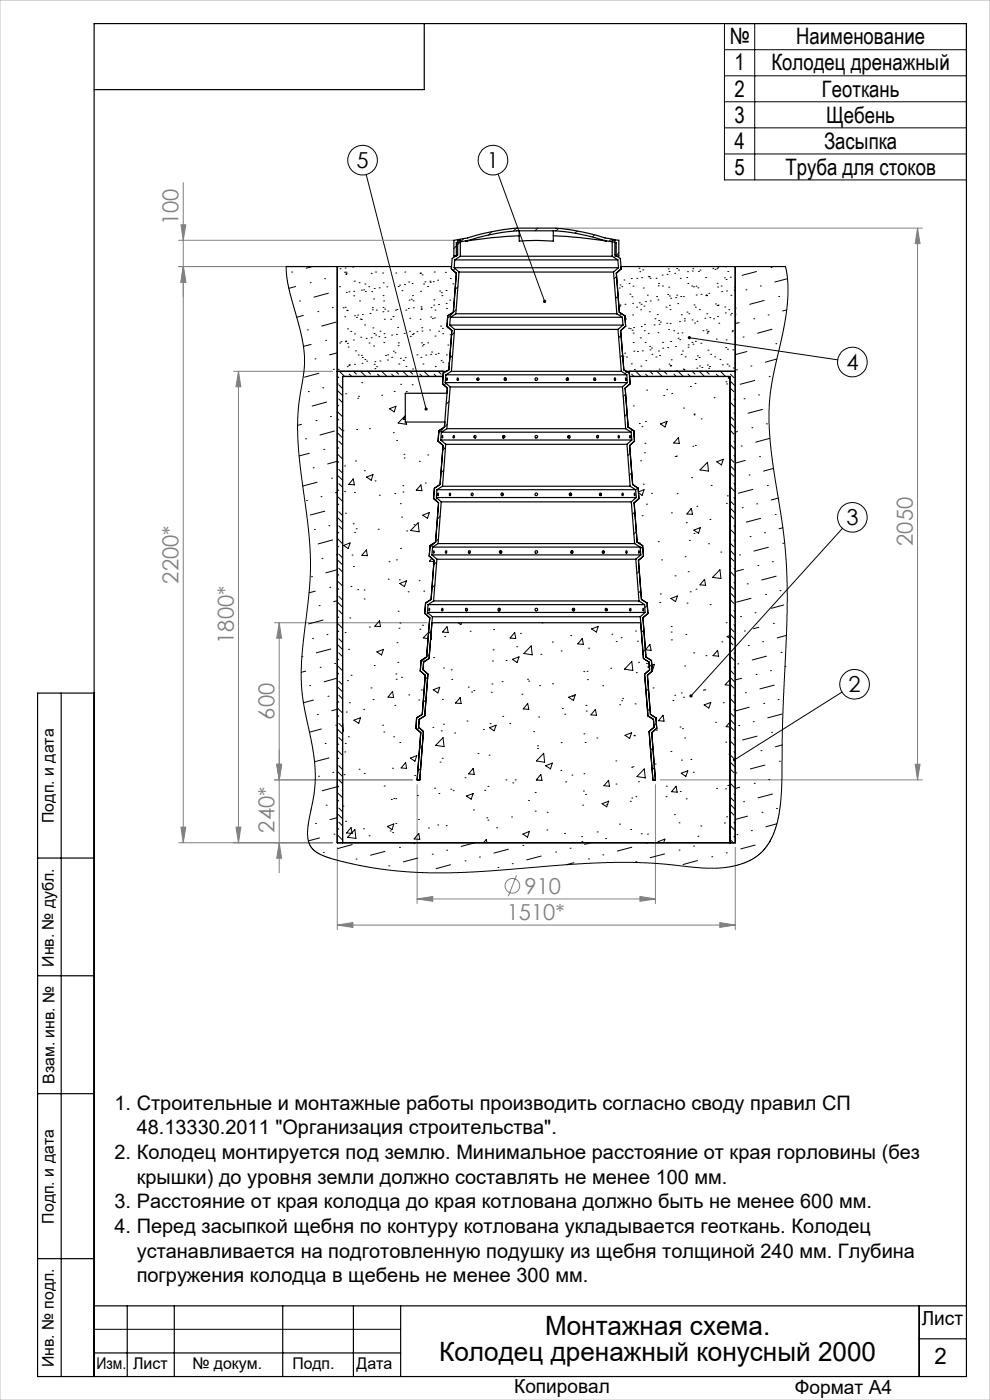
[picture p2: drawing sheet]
<svg xmlns="http://www.w3.org/2000/svg" width="210mm" height="297mm" viewBox="0 0 210 297" stroke-linecap="round" stroke-linejoin="round" font-family="sans-serif">
<g fill="none" stroke="#808080" stroke-width=".21">
<path d="M38.9 38.7v140.1M37.9 56.5h32.7M37.9 51h58.2M38.4 47.7h1l-.5 3.3zM38.9 56.5l.5 3.4h-1zM118.9 48.4h76.8M194.6 48.4l.6 3.3h-1.1zM194.6 48.4v117M49.6 78.8h21M50.6 78.8l.5 3.3h-1zM50.6 78.8v100M58.2 132.1h32.4"/>
<path d="M59.2 132.1l.5 3.3h-1zM59.2 132.1v53M37.9 178.8h32.7M38.4 175.5h1l-.5 3.3zM50.1 175.5h1l-.5 3.3zM58.2 165.4h29.3M58.7 162.1h1l-.5 3.3zM59.2 178.8l.5 3.3h-1zM71.5 179.8v17.4M88.5 166.4v25.3M139 166.4v25.3M140.1 165.4h55.6"/>
<path d="M156 179.8v17.4M194.1 162.1h1.1l-.6 3.3zM71.5 196.2l3.4-.5v1zM71.5 196.2h84.5M88.5 190.7l3.3-.5v1zM88.5 190.7h50.5M109.6 185.7l-1.8 4.4M135.7 190.2l3.3 .5-3.3 .5zM152.7 195.7l3.3 .5-3.3 .5z"/>
<circle cx="108.7" cy="187.9" r="1.55"/>
</g>
<g fill="none" stroke="#000" stroke-width=".21">
<path d="M153.7 5h51.3v33.2h-51.3zM153.7 10.5h51.3M153.7 16.1h51.3M160.1 5v33.2M77.7 37l12.7 49.8M105.7 36.9l9.8 27.1M153.7 21.6h51.3M153.7 27.1h51.3M153.7 32.7h51.3M146.2 71.6l31.5 4.7M178.7 112.1l-32.1 35.5M178.6 146.8l-22.8 14.4"/>
<path d="M20 282h65"/>
<circle cx="76.9" cy="34" r="3.1"/>
<circle cx="104.6" cy="34" r="3.1"/>
<circle cx="180.8" cy="76.8" r="3.1"/>
<circle cx="180.8" cy="109.7" r="3.1"/>
<circle cx="181.3" cy="145.2" r="3.1"/>
</g>
<g fill="none" stroke="#000" stroke-width=".25">
<path d="M90 5v14h-70M13 147v145M20 147h-12v145h197v-287h-185v287M8 182h12M8 207h12M8 232h12M8 267h12M20 277h185M27 277v15M37 277v15M60 277v15M75 277v15"/>
<path d="M85 277v15M195 277v15M20 287h65M195 284h10"/>
</g>
<path d="M0 0h210v297h-210z" fill="none" stroke="#c0c0c0" stroke-width=".21"/>
<path d="M155.5 161v.4l.3-.2-.3 .2a.34 .34 0 0 0 .5 .1 .34 .34 0 0 0 0-.5 .34 .34 0 0 0-.5 0zM146.4 147.4l-.2 .2 .1 .3 .3-.3-.3 .3a.34 .34 0 0 0 .5 0 .34 .34 0 0 0 0-.5 .34 .34 0 0 0-.4 0zM146 71.4l-.1 .2h.3h-.3a.34 .34 0 0 0 .3 .4 .34 .34 0 0 0 .3-.5 .34 .34 0 0 0-.5-.1zM90.2 86.5l-.1 .1a.32 .32 0 0 0 0 .4 .32 .32 0 0 0 .4 .1l-.1-.3 .1 .3a.34 .34 0 0 0 .2-.5 .34 .34 0 0 0-.5-.1zM115.3 63.7a.34 .34 0 0 0-.1 .5 .34 .34 0 0 0 .4 .1l-.1-.3 .1 .3 .2-.1a.34 .34 0 0 0-.1-.5 .34 .34 0 0 0-.4 0z" fill="#000"/>
<g fill="#808080">
<path d="M71.5 196.2l3.4-.5v1zM152.7 195.7l3.3 .5-3.3 .5zM88.5 190.7l3.3-.5v1zM135.7 190.2l3.3 .5-3.3 .5z"/>
<path d="M59.2 178.8l.5 3.3h-1zM58.7 162.1h1l-.5 3.3zM38.9 56.5l.5 3.4h-1zM38.4 47.7h1l-.5 3.3zM194.1 162.1h1.1l-.6 3.3zM194.6 48.4l.6 3.3h-1.1z"/>
<path d="M50.6 78.8l.5 3.3h-1zM50.1 175.5h1l-.5 3.3zM38.9 56.5l.5 3.4h-1zM38.4 175.5h1l-.5 3.3zM59.2 132.1l.5 3.3h-1zM58.7 162.1h1l-.5 3.3z"/>
</g>
<g fill="none" stroke="#000" stroke-width=".21">
<path d="M60.7 56.5l.1 2 .4 2.3 2.6 9.6 .5 2.8 .3 2.3-.1 3.6-1.2 7.8-.2 4.4 .4 6.5 1.8 13.5 .6 7.1-.2 6.4-1.5 12-.3 5.2v3.2l.3 2.7 2.1 10.5 .6 4.7-.2 4.4-1.4 8.3-.1 1.4 .2 1.2 .6 1.4 1 .9 1.5 .8 2.8 1 4.7 1 4.6 .9 5.2 .5 5 .3 9.6-.2 21.6-1.7 8.1-.4 7.3 .2 11.5 1h4.3l3.1-.5 3-1.2 1.9-1.3 1.1-1.1 .9-1.3 .9-1.8 .7-2.2 .6-2.7 .3-2.9 .2-3.9 .1-11.7 .9-19.6 .1-8.1-.2-5.9-.3-4.6-3-19.8-.3-4.7-.1-3.9 .2-2.7 .5-3.2 2.2-10.1 .9-5.5 .2-5.1-.5-3.8M61.9 57.7h.1M65.8 60h.1M66.3 56.5l-1.4 .4M68.9 59.1h.1M72.1 57h.1M73.1 57.7h.1M73.2 56.9h.1M73.3 58.2h.1M73.4 57.7h.1M73.4 58.1h.1M74.8 56.7h.1"/>
<path d="M75.1 59.7h.1M76.2 60h.1M78.7 58h.1M79.7 57.7h.1M81.2 57.9h.1M84 57.9h.1M85.9 57.7h.1M86.7 59.8h.1M89.1 58h.1M89.2 58h.1M89.5 58.3h.1M90.1 59.8h.1"/>
<path d="M91.2 59.7h.1M91.3 59.9h.1M91.9 59.8h.1M92.1 57.7h.1M92.8 59.4h.1M94.5 57.8h.1M95.5 59.1h.1M95.5 56.5h.1M96.5 57l-.4 .4M96.6 58.9h.1M96.8 52.2l-.5 .5M97.6 51.3l-.5 .6"/>
<path d="M98.4 50.6l-.7 .7M104.3 49.1l-.7 .8M109.4 48.6l-.5 .4M114.1 48.4l-.6 .6M118.5 48.4l-.5 .6M122.4 49l-.4 .5M126.1 49.8l-.4 .5M129.7 50.7l-.5 .5M130.7 54.2l-.4 .4M130.8 58.6l-.5 .5M131.3 53.7l-.6 .5M132.4 59.4h.1"/>
<path d="M133.9 59.1h.1M135.1 59.1h.1M135.5 56.9h.1M135.7 57.6h.1M136.1 58.9h.1M136.3 57.3h.1M137.5 58.7h.1M137.7 58.7h.1M137.9 59.1h.1M139.2 59.1h.1M140.4 58.3h.1M141.5 58.2h.1"/>
<path d="M141.7 57h.1M141.9 57.6h.1M143.1 58h.1M143.5 57h.1M143.9 57.3h.1M144.3 59.1h.1M145.7 58.9h.1M145.8 57.6h.1M146.9 57.5h.1M147 57h.1M148.2 57.6h.1M148.5 57.3h.1"/>
<path d="M149.7 58.9h.1M151.2 56.9h.1M151.7 57.1h.1M152.1 57h.1M152.3 56.8h.1M153.7 58.9h.1M153.9 56.6h.1M154 59.3h.1M154.4 57.6h.1M154.9 58.8h.1M160.5 57.6l-3.1 .8M163.5 56.8h.1"/>
<path d="M167 59.1l-2.6 .7M62.7 60.8l-1.4 .4M63.5 63.8h.1M64.3 66.9l-1.4 .4M65.2 70h.1M66 73.1l-1.6 .4M66.8 76.1h.1M67.4 66.1h.1M67.6 79.2l-3 .8M69.1 72.2h.1M69.7 62.2l-3.1 .8M70.5 65.3h.1"/>
<path d="M70.7 78.3h.1M71.3 68.3l-3.1 .9M71.5 74.9l-1.6 .4M71.5 79.8l.4 .3M71.8 78.3h.1M72 78.8l1.1 1.1M72 60.8h.1M72 72.8h.1M72.3 72.5h.1M72.8 65.3h.1M73.1 67.2h.1M73.2 65.2h.1"/>
<path d="M73.3 72.5h.1M73.3 72.4h.1M73.4 62.1h.1M73.6 65.9h.1M73.6 65.8h.1M73.7 77.8h.1M73.7 69.8h.1M73.7 72.8h.1M73.8 73.6h.1M73.9 77.5h.1M74 61.9h.1M74.1 79.4l.5 .5"/>
<path d="M74.2 77.4h.1M74.4 70.3h.1M75 72.1h.1M75 78.8l.6 .6M75 61.8h.1M75 62.8h.1M75.2 77.3h.1M75.2 70.8h.1M75.2 67h.1M75.4 74.4h.1M75.6 67.3h.1M75.8 66.8h.1"/>
<path d="M76 75.3h.1M76.3 63.8h.1M76.4 67.7h.1M76.5 78.8l1.1 1.1M76.5 71.5h.1M76.7 75.4h.1M76.7 61.6h.1M76.7 67.8h.1M76.8 77.1h.1M76.8 75.8h.1M76.9 66.7h.1M77.2 61.5h.1"/>
<path d="M77.3 68.9h.1M77.4 60.3h.1M77.4 76.3h.1M77.5 61.8h.1M77.7 71.8h.1M77.8 76.6h.1M78 78.8l.6 .6M78.2 60.8h.1M78.3 72.8h.1M78.5 66.5h.1M78.7 71.6h.1M78.8 61.9h.1"/>
<path d="M79 65.7h.1M79 65.3h.1M79.1 69.6h.1M79.2 73.4h.1M79.2 63.4h.1M79.3 70.8h.1M79.4 77.3h.1M79.4 61.2h.1M79.5 76.7h.1M79.5 78.2h.1M79.7 71.1h.1M79.8 65.8h.1"/>
<path d="M79.9 77.8h.1M80.1 79.4l.5 .5M80.4 71.4h.1M80.4 61.1h.1M80.6 76.6h.1M80.6 70.3h.1M81 78.8l1.1 1.1M81.2 66.1h.1M81.2 62.7h.1M81.2 65.2h.1M81.3 60h.1M81.4 63.8h.1"/>
<path d="M81.4 72.7h.1M81.5 70.8h.1M81.5 67.7h.1M81.6 65.6h.1M81.6 71.6h.1M81.8 75.4h.1M82.1 60.9h.1M82.2 76.4h.1M82.2 75.3h.1M82.3 66h.1M82.9 67.7h.1M83.1 79.4l.5 .5"/>
<path d="M83.1 71.1h.1M83.1 75.8h.1M83.4 67.2h.1M83.4 74.5h.1M83.8 74.9h.1M83.9 65.8h.1M84 78.8l.6 .6M84.1 70.9h.1M84.2 65.6h.1M84.3 69.5h.1M84.5 73.3h.1M84.5 60.8h.1"/>
<path d="M84.5 72.7h.1M84.6 77.2h.1M84.8 60.5h.1M84.9 76h.1M85.3 61.7h.1M85.5 78.8l1.1 1.1M85.5 76.4h.1M85.7 70.7h.1M85.8 60.4h.1M86 75.9h.1M86.1 65.8h.1M86.1 77.7h.1"/>
<path d="M86.6 65.4h.1M86.8 63.7h.1M86.9 70.3h.1M86.9 67.5h.1M87 78.8l.6 .6M87 71.4h.1M87.2 63.5h.1M87.4 60.1h.1M87.5 70.9h.1M87.5 62.7h.1M87.5 78.3h.1M87.6 63.8h.1"/>
<path d="M87.7 65.3h.1M87.7 70.8h.1M88.4 70.4h.1M88.4 75.3h.1M89.1 79.4l.5 .5M89.1 67.7h.1M89.2 61.8h.1M89.3 65.1h.1M89.3 75.8h.1M89.3 65.7h.1M89.4 65.4h.1M89.4 72.7h.1"/>
<path d="M89.5 69.5h.1M89.5 70.2h.1M89.6 73.4h.1M89.7 77.2h.1M89.8 73.1h.1M89.9 60.3h.1M90 78.8l1.1 1.1M90.3 75.3h.1M90.7 60.8h.1M90.7 72.7h.1M91.1 70h.1M91.3 75.2h.1"/>
<path d="M91.4 67.2h.1M91.4 65.3h.1M91.5 74.7h.1M91.7 67.6h.1M92 64.7h.1M92 63.6h.1M92.1 79.4l.5 .5M92.1 67.4h.1M92.3 71.3h.1M92.3 65.8h.1M92.3 77.7h.1M92.4 75.2h.1"/>
<path d="M93 75h.1M93 78.8l.6 .6M93 64.6h.1M93.1 70.3h.1M93.3 61.7h.1M93.5 69.2h.1M93.6 76.5h.1M93.6 62.1h.1M93.7 62.7h.1M93.8 69.7h.1M93.9 70.8h.1M93.9 76.8h.1"/>
<path d="M94.6 61.6h.1M94.7 64.4h.1M94.7 75.3h.1M94.7 65.5h.1M94.9 69.3h.1M94.9 69.5h.1M95 73.2h.1M95.1 77h.1M95.4 63.7h.1M95.5 71h.1M96 75.4l-.6 .6M96.1 60.2h.1"/>
<path d="M96.4 70.6l-.6 .6M96.8 65.7l-1.9 1.8M97.1 60.8l-.6 .7M131.1 62.8l-.5 .5M131.3 61.1h.1M131.5 64.9h.1M131.5 64.7h.1M131.5 60.5h.1M131.8 71.1l-.6 .5M131.8 66.5l-.4 .5M131.9 60.8h.1M132.1 75.3l-.5 .5"/>
<path d="M132.2 75.6h.1M132.5 74.9h.1M132.6 64.6h.1M132.7 67.7h.1M132.9 75.7h.1M133 78.9l-.4 .4M133.3 69.6h.1M133.4 60.1h.1M133.6 62.4h.1M133.7 69.7h.1M133.9 77.2h.1M134 79.4l.5 .5"/>
<path d="M134.1 63h.1M134.1 70.1h.1M134.2 66.8h.1M134.2 64.3h.1M134.3 60.7h.1M134.3 70.7h.1M134.3 72.7h.1M134.4 69.5h.1M134.4 74.5h.1M134.5 78.4h.1M134.9 78.8l1.1 1.1M135 65.2h.1"/>
<path d="M135.2 74.6h.1M135.6 64.2h.1M135.8 71.7h.1M135.9 65.7h.1M135.9 77.7h.1M136 64.6h.1M136 69.3h.1M136.2 74.4h.1M136.5 61.1h.1M136.6 64.9h.1M136.7 70.2h.1M136.7 68.8h.1"/>
<path d="M136.8 72.7h.1M136.9 64h.1M136.9 79.4l.6 .5M137 76.5h.1M137.3 62.6h.1M137.5 70.7h.1M137.7 66.1h.1M137.8 73.5h.1M137.9 74.2h.1M137.9 78.8l.6 .6M137.9 63.8h.1M138.2 73.8h.1"/>
<path d="M138.3 75.2h.1M138.7 68.9h.1M138.9 67.6h.1M139.1 75.7h.1M139.3 62.9h.1M139.3 78.8l1.2 1.1M139.4 66.7h.1M139.6 70.6h.1M139.6 63.6h.1M139.6 60.6h.1M139.7 74.5h.1M139.7 60.1h.1"/>
<path d="M139.7 68h.1M139.8 78.3h.1M139.8 68.8h.1M139.9 75.4h.1M140.1 68.3h.1M140.5 60.7h.1M140.5 72.6h.1M140.6 73.9h.1M140.8 78.8l.7 .6M141.3 65.2h.1M141.4 68.6h.1M141.6 73.7h.1"/>
<path d="M141.6 62.5h.1M141.8 69.9h.1M141.9 60.9h.1M141.9 77.3h.1M142 64.8h.1M142 62.8h.1M142.1 68.6h.1M142.1 65.7h.1M142.2 77.6h.1M142.2 72.5h.1M142.3 63.3h.1M142.3 77.6h.1"/>
<path d="M142.4 76.3h.1M142.9 70.2h.1M142.9 79.4l.5 .5M143.3 73.5h.1M143.3 63.1h.1M143.5 78.7h.1M143.5 62.6h.1M143.8 70.7h.1M143.8 64.4h.1M143.8 78.8l1.2 1.1M143.8 71.8h.1M144.1 68.2h.1"/>
<path d="M144.2 72.1h.1M144.4 62.9h.1M144.5 75.2h.1M144.5 66.8h.1M144.7 70.6h.1M144.8 74.5h.1M144.9 78.3h.1M145 62.9h.1M145.1 78.5h.1M145.2 68.1h.1M145.2 67.6h.1M145.3 75.7h.1"/>
<path d="M145.7 66.2h.1M145.9 60.1h.1M145.9 73.7h.1M145.9 79.4l.5 .5M146 73.2h.1M146.1 66.6h.1M146.7 60.7h.1M146.8 67.9h.1M146.8 72.6h.1M146.8 78.8l.6 .6M147 73h.1M147.1 60.9h.1"/>
<path d="M147.2 64.7h.1M147.4 68.5h.1M147.5 72.4h.1M147.5 65.2h.1M147.6 76.3h.1M147.6 60.7h.1M147.7 62.6h.1M147.8 78.1h.1M147.8 68.2h.1M147.9 75.5h.1M148 61.1h.1M148.3 75.8h.1"/>
<path d="M148.3 78.8l1.1 1.1M148.3 65.7h.1M148.4 77.6h.1M148.7 72.8h.1M148.7 62.4h.1M148.9 78h.1M149.1 70.2h.1M149.5 67.5h.1M149.8 62.6h.1M149.8 78.8l.6 .6M149.8 62.7h.1M149.8 70h.1"/>
<path d="M149.9 66.6h.1M150 70.7h.1M150 77.4h.1M150.1 70.4h.1M150.2 74.3h.1M150.2 70.3h.1M150.3 78.1h.1M150.4 62.2h.1M150.5 77.7h.1M150.6 67.4h.1M150.7 75.2h.1M151.4 67.6h.1"/>
<path d="M151.6 75.7h.1M151.8 64.5h.1M151.9 71.9h.1M151.9 79.4l.5 .5M152.1 60.1h.1M152.1 64.8h.1M152.2 67.2h.1M152.2 60.9h.1M152.3 64.7h.1M152.5 68.6h.1M152.7 76.3h.1M152.8 78.8l1.1 1.1"/>
<path d="M153 60.7h.1M153.1 61.9h.1M153.2 77.4h.1M153.7 65.1h.1M153.8 66.4h.1M154 73.7h.1M154 72.1h.1M154.1 61.7h.1M154.2 77.3h.1M154.3 74.1h.1M154.6 65.7h.1M154.6 77.6h.1"/>
<path d="M154.8 79.9l-.3 .3h.4M154.9 66.8h.1M154.9 79.4l.8 .7M155 62.6h.1M155.2 66.5h.1M155.3 70.4h.1M155.4 70.1h.1M155.4 74.2h.1M155.5 78.1h.1M155.7 61.5h.1M155.8 60.9h.1M155.8 78.8l.2 .1"/>
<path d="M155.9 77h.1M155.9 68.2h.1M155.9 66.7h.1M156 65.4h.1M156.2 78.5h.1M156.8 68.4l-.8 .2M157.6 71.5h.1M158.2 61.5h.1M158.4 74.6l-2.4 .6M159.3 77.6h.1M159.9 67.6h.1M161.3 60.7h.1"/>
<path d="M162.1 63.7l-3.1 .9M162.9 66.8h.1M163.2 79.9h.1M163.8 69.8l-3.1 .9M164.6 72.9h.1M164.8 76.2l-2.5 .6M165.2 62.9h.1M166.9 65.8l-.9 .2M64 90l-.9 .2M64.8 93.1h.1M65.4 83.1h.1M65.6 96.2l-2.2 .5"/>
<path d="M66.4 99.2h.1M67 89.2h.1M68.5 82.3h.1M68.7 95.4h.1M69.3 85.3l-3.1 .8M70.1 88.4h.1M70.9 91.4l-3 .9M71.5 81.4h.1M71.5 97.9l-2 .5M71.5 82.8l1.2 1.1M71.5 87.3l1.2 1.1M71.5 91.8l1.2 1.1"/>
<path d="M71.5 96.3l1.2 1.1M71.5 85.8l.4 .3M71.5 94.8l.4 .3M71.5 88.8l.4 .3M71.5 97.8l.4 .3M71.9 81.6l.7 .8M71.9 90.6l.7 .7M71.9 99.6l.7 .7M71.9 84.6l.7 .8M71.9 93.6l.7 .7M72.6 86.9h.1M72.6 95.8l.1 .1"/>
<path d="M72.6 80.9h.1M72.6 89.8l.1 .1M72.6 98.8l.1 .1M72.7 91.4h.1M73.1 98.8h.1M73.3 83.5h.1M75.4 97.8h.1M75.7 91.1h.1M75.9 84.5h.1M76.1 84.1h.1M76.7 81.2h.1M77.3 99.9h.1"/>
<path d="M78.4 90.9h.1M81 83.9h.1M82.6 86.7l1.4-.5-.4 1.2zM83.4 91.8h.1M83.6 83h.1M84.1 93.4h.1M85 81.5h.1M85.7 96.4h.1M85.7 97.2h.1M85.9 89.7h.1M86 88.4l-.5 .6h.5M86 88.2l-1.5 1.5 1.8 .3-.1-.5"/>
<path d="M86.2 83.1h.1M87.4 81.6h.1M88.9 97.9h.1M90.7 96.5h.1M94.1 99.8l-.6 .6M94.5 94.9l-.6 .6M94.6 81.3l-.4 .4M94.9 90l-1.8 1.9M95.2 85.2l-.5 .6M132.7 83.6l-.5 .5M133 87.8l-.5 .5M133.7 96.1l-.5 .6"/>
<path d="M134.1 91.2l-.4 .4M134.3 86.1h.1M135.6 89.8h.1M135.9 97.8h.1M136.2 90.5h.1M136.7 96.1h.1M136.8 94h.1M136.9 89.4h.1M137.2 82.8h.1M140.1 89.9l1.4-.5-.4 1.2zM140.8 83.9h.1M141.2 89.9h.1"/>
<path d="M141.4 82.7h.1M142.5 83.5h.1M143.2 96.8h.1M143.5 96.8h.1M143.9 92.8l.2 1.3-1.2-.1zM145 86.6h.1M146.4 82h.1M147 94.7h.1M147.2 88h.1M147.2 87.8h.1M147.4 81.3h.1M147.5 94.5h.1"/>
<path d="M148.7 88.9h.1M150.1 98.1l.2 1.8-1.8-.2zM151.5 84.3h.1M152 98l1.4-.6-.4 1.2zM154 81h.1M154.1 81.5h.1M154.9 80.8l1.1 1.1M154.9 85.3l1.1 1.1M154.9 89.8l1.1 1.1M154.9 94.3l1.1 1.1M154.9 98.8l1.1 1.1M154.9 83.8v.1"/>
<path d="M154.9 92.8h.1M154.9 86.8v.1M154.9 95.8h.1M154.9 88.4l.8 .7M154.9 97.3l.8 .8M154.9 82.4l.8 .7M154.9 91.3l.8 .8M155.7 84.6l.3 .3M155.7 93.6l.3 .3M155.7 87.6l.3 .3M155.7 96.6l.3 .3M156.4 91.5l-.4 .2"/>
<path d="M157.2 94.6h.1M157.8 84.6h.1M158.1 97.7l-2.1 .5M159.5 90.7h.1M160.1 80.7l-3.1 .8M160.9 83.8h.1M161.1 96.9h.1M161.7 86.9l-3 .8M162.6 89.9h.1M163.3 93l-3 .8M164.1 99.4l-2.1 .5M65 106.2h.1"/>
<path d="M66.7 112.3h.1M67.3 102.3l-3.1 .8M68.1 105.4h.1M68.3 118.5h.1M68.9 108.4l-3.1 .9M69.7 111.5h.1M70.3 101.5h.1M70.6 114.5l-3.1 .9M71.4 117.6h.1M71.5 104.4l-.3 .1M71.5 100.8l1.2 1.1M71.5 105.3l1.2 1.1"/>
<path d="M71.5 109.7l1.2 1.2M71.5 114.2l1.2 1.2M71.5 118.7l1.2 1.1M71.5 103.7l.4 .4M71.5 112.7l.4 .4M71.5 106.7l.4 .4M71.5 115.7l.4 .3M71.9 108.5l.7 .8M71.9 117.5l.7 .8M71.9 102.6l.7 .7M71.9 111.5l.7 .8M72.6 104.8l.1 .1"/>
<path d="M72.6 113.8h.1M72.6 107.8l.1 .1M72.6 116.8h.1M72.9 115.7l1.4-.5-.4 1.2zM73.1 104.2h.1M73.3 108.9h.1M74.7 117.8h.1M74.9 101.6l.3 1.3-1.2-.1zM74.9 111.1h.1M75.2 104.5h.1M75.2 113h.1M75.6 112.2h.1"/>
<path d="M77.7 116.7l.2 1.2-1.1-.1zM77.8 101.2l1.3-.5-.4 1.2zM79.6 102h.1M80.2 112.3h.1M80.5 105.1h.1M82.5 119.2h.1M83.7 104.7h.1M84.1 118.8h.1M84.9 106.9h.1M84.9 116.3h.1M85.2 109.7h.1M85.4 103h.1"/>
<path d="M85.5 104.4h.1M86.3 112.6h.1M87.8 111.3h.1M88.7 110.9l.2 1.9-1.8-.3zM89.3 102.9l.2 1.2-1.2-.1zM89.7 109.3l1.4-.6-.4 1.3zM90.2 102.5h.1M91.6 118.5l-.5 .6h1M92.3 115l-1.1 1.2M92.6 119.2l-.6 .6M92.7 105.7l-.4 .4M93 114.4l-.6 .6"/>
<path d="M93.4 109.5l-.6 .6M134 100.3l-.5 .5M134.7 108.6l-.6 .5M135 112.8l-.6 .5M135.3 103.5l-.5 .4M135.4 104.3l1.2-.4-.4 1.2-.7-.5M135.5 115.2h.1M136.2 109.4h.1M136.3 115.9l-.5 .5M136.5 102.7h.1M137.1 107h.1M138.2 104.7h.1"/>
<path d="M139.6 114.9h.1M140.3 118.8h.1M142.4 108.8h.1M143.6 104.7h.1M145.3 118.1h.1M145.6 110.9h.1M146.2 114.6h.1M146.5 108h.1M146.6 107.9l.3 1.2-1.2-.1zM146.7 101.3h.1M147.2 112.5l1.4-.6-.4 1.2zM147.2 113.2h.1"/>
<path d="M147.8 107.4h.1M150.3 115.4h.1M150.6 110.2h.1M150.8 103h.1M152.9 117.1h.1M154.1 106.8h.1M154.3 105.2h.1M154.9 103.3l1.1 1.1M154.9 107.8l1.1 1.1M154.9 112.3l1.1 1M154.9 116.7l1.1 1.2M154.9 101.8h.1"/>
<path d="M154.9 110.7v.1M154.9 119.7v.1M154.9 104.8h.1M154.9 113.7v.1M154.9 106.3l.8 .8M154.9 115.3l.8 .7M154.9 100.3l.8 .8M154.9 109.3l.8 .8M154.9 118.3l.8 .7M155.7 102.6l.3 .3M155.7 111.5l.3 .4M155.7 105.5l.3 .4"/>
<path d="M155.7 114.5l.3 .4M156 114.6v.1M156.8 117.7h.1M157.4 107.7h.1M158.9 100.7h.1M159.1 113.8h.1M159.7 103.8l-3.1 .8M160.5 106.9h.1M160.8 120h.1M161.4 110l-3.1 .8M162.2 113h.1M162.8 103h.1"/>
<path d="M163 116.1l-3.1 .8M163.8 119.2h.1M164.4 109.1h.1M165.1 105.7l-1.5 .4M166.1 115.2h.1M166.1 112l-.9 .2M64 139.3h.1M66.1 122.3h.1M66.3 135.4h.1M66.9 125.4l-1.4 .4M67.7 128.5h.1M68.5 131.5l-3.1 .9"/>
<path d="M69.4 134.6h.1M70 124.6h.1M70.2 137.7l-3.1 .8M71.5 120.9l-2.4 .6M71.5 127.5l-.7 .1M71.5 123.2l1.2 1.1M71.5 127.7l1.2 1.1M71.5 132.2l1.2 1.1M71.5 136.7l1.2 1.1M71.5 121.7l.4 .3M71.5 130.7l.4 .3M71.5 139.7l.4 .3"/>
<path d="M71.5 124.7l.4 .3M71.5 133.7l.4 .3M71.9 126.5l.7 .8M71.9 135.5l.7 .7M71.9 120.5l.7 .8M71.9 129.5l.7 .8M71.9 138.5l.7 .7M72.6 122.8h.1M72.6 131.8h.1M72.6 125.8h.1M72.6 134.8h.1M73.2 134.2h.1"/>
<path d="M73.9 137.8h.1M74.2 131.1h.1M74.4 124.4h.1M75 120.2h.1M75.9 125.1h.1M77.2 125.2h.1M77.3 127.1h.1M78.4 133h.1M79.9 138.3l1.5-.5-.5 1.2zM80.5 131.7l.2 1.2h-1.2zM82.3 122.9h.1M84.2 136.3h.1"/>
<path d="M84.5 129.7h.1M84.6 133.3h.1M84.7 123h.1M84.8 123.8l1.4-.6-.4 1.3zM84.8 132.2h.1M86.6 125.6h.1M88.9 123.2h.1M89 133.5h.1M89.6 132.6h.1M89.9 125.4h.1M90.3 139.5l-1 1M90.8 130l-.4 .4"/>
<path d="M90.9 134.2l-1.1 1.1 1 .2M91.1 138.7l-.6 .6M91.4 134.6l.1 1h-.2M91.5 133.8l-.6 .6M92 139.5h.1M92.3 124.1l-.6 .6M94.3 135h.1M94.8 133l.3 1.2-1.2-.1zM97.2 132.1l.6 .4 .1-.4M99.7 133.9h.1M104.6 137.9h.1M104.7 133.6h.1"/>
<path d="M108.7 139.9l1.4-.6-.4 1.2zM109.2 134.2l.2 1.3-1.2-.1zM109.6 137.2h.1M110.4 134.4h.1M112.7 137l.2 1.9-1.8-.3zM114.7 138.8h.1M115 132.1h.1M117.2 136.2h.1M119 138.1h.1M121.1 134.8h.1M123.5 135.5l.3 1.2-1.2-.1zM124.8 137.5h.1"/>
<path d="M125.5 133.4l1.4-.5-.4 1.2zM129.8 134.5h.1M130.7 136.1h.1M131.8 135.3h.1M134.8 133.9h.1M135.2 136h.1M135.6 121.1l-.5 .5M135.9 125.3l-.5 .5M136.6 133.6l-.5 .6M136.9 137.8l-.5 .5M137.3 128.4l-.5 .5M137.9 136.7l.2 1.3-1.2-.1z"/>
<path d="M139.9 127.8h.1M140.1 126h.1M142.3 127l1.4-.6-.4 1.2zM142.3 134.1h.1M142.4 132.9h.1M142.4 135.7h.1M143.2 122.2h.1M145.5 134.6h.1M145.7 127.9h.1M146 121.3h.1M146.4 125.6h.1M147.1 138.5h.1"/>
<path d="M147.6 125h.1M149.4 122.9l.3 1.3-1.2-.1zM149.8 139.1h.1M150.6 128.3h.1M152.2 138l.2 1.2-1.2-.1zM152.7 120.9l.2 1.8-1.7-.2zM153.1 136.2h.1M154 132.1h.1M154.8 120.2h.1M154.9 134.8l-.7 .2 .7 .5M154.9 121.2l1.1 1.1M154.9 125.7l1.1 1.1"/>
<path d="M154.9 130.2l1.1 1.1M154.9 134.7l1.1 1.1M154.9 139.2l1.1 1.1M154.9 128.7v.1M154.9 122.7v.1M154.9 131.7v.1M154.9 124.3l.8 .7M154.9 133.2l.8 .8M154.9 127.3l.8 .7M154.9 136.2l.6 .6M155.7 120.5l.3 .3M155.7 129.5l.3 .3"/>
<path d="M155.7 138.5l.3 .3M155.7 123.5l.3 .3M155.7 132.5l.3 .3M157.1 130.8h.1M157.7 120.8l-1.7 .4M158.1 133.8l-.2 .1M158.5 123.9h.1M158.7 136.9h.1M159.3 126.9l-3.1 .8M160.2 130h.1M161 133.1l-1.2 .3M161.8 136.1h.1"/>
<path d="M162.4 126.1h.1M162.6 139.2l-3 .8M164 132.3h.1M164.6 122.2l-3 .8M165.5 125.3h.1M165.7 138.4h.1M166.3 128.3l-2.6 .7M166.8 134.8l-1.9 .5M64.8 142.4l-.9 .2M65.7 145.4h.1M66.5 148.5l-2.1 .6M67.3 151.6h.1"/>
<path d="M67.9 141.6h.1M68.2 154.7l-2.5 .6M69 157.7h.1M69.6 147.7h.1M71 140.8h.1M71.2 153.8h.1M71.5 143.9l-2.7 .7M71.5 150.5l-1.1 .3M71.5 141.2l1.2 1.1M71.5 145.7l1.2 1.1M71.5 150.2l1.2 1.1M71.5 154.7l1.2 1"/>
<path d="M71.5 159.1l1.2 1.2M71.5 148.7l.4 .3M71.5 157.7l.4 .2M71.5 142.7l.4 .3M71.5 151.7l.4 .3M71.9 144.5l.7 .7M71.9 153.5l.7 .7M71.9 147.5l.7 .7M71.9 156.5l.7 .7M72.6 140.8h.1M72.6 149.7l.1 .1M72.6 158.7h.1"/>
<path d="M72.6 143.7l.1 .1M72.6 152.7l.1 .1M72.7 153.4l.1 1.7-.1-.1M73.1 159.5h.1M73.2 157.7h.1M73.4 151.1h.1M73.7 144.4h.1M73.9 156.3h.1M74.1 149.1h.1M74.5 143.3h.1M75.1 152.8l1.4-.5-.4 1.2zM77.2 150.5h.1"/>
<path d="M78.7 145.9h.1M79.1 148.4h.1M79.4 141.2h.1M81.2 153.8h.1M81.4 155.3h.1M83.3 146.7l.2 1.3-1.2-.1zM83.5 156.3h.1M83.7 149.6h.1M84 143h.1M84 144.1h.1M84.4 140.5h.1M84.8 157.5h.1"/>
<path d="M85.2 143.7h.1M86.7 147.4h.1M88.8 148.5h.1M88.9 154.4l-.4 .4M89.4 146.4h.1M89.6 158.1l-.6 .7M90.3 148.4l-.6 .6M90.7 143.6l-.6 .6M91.8 154.3h.1M91.9 146.3l1.4-.5-.4 1.2zM93.6 155h.1M93.8 148.4h.1"/>
<path d="M94 156.5l.2 1.9-1.8-.3zM94.1 153.6h.1M94.1 141.7h.1M95.7 142.1h.1M95.8 144.1h.1M96.4 155.5h.1M97.6 148l.2 1.3-1.2-.1zM99.1 153h.1M99.3 145.8h.1M100 146.8h.1M100.5 146.5h.1M101.4 159.9h.1"/>
<path d="M102.5 154.8h.1M103.8 154.4l1.4-.6-.4 1.2zM104 153.5h.1M104.2 146.9h.1M104.4 145.1h.1M104.5 140.2h.1M106.5 144.6h.1M106.6 152h.1M107.4 140.1h.1M108.1 153.5h.1M110.7 147.3h.1M111.9 144.1h.1"/>
<path d="M111.9 149.3l.3 1.2-1.2-.1zM112.1 144.5h.1M113.2 155.2h.1M114 158.8h.1M114 158.2h.1M114.3 152.1h.1M114.5 145.4h.1M115.3 159.8l.2 1.9-1.7-.3zM117.2 145.1h.1M119 157.5h.1M119.3 150.3h.1M119.8 151.5h.1"/>
<path d="M120.6 147.9l1.4-.5-.4 1.2zM121.4 147.7h.1M123.8 142.5h.1M123.9 155.7h.1M124.1 157.5h.1M124.3 149.6h.1M124.4 150.8h.1M124.5 142.4h.1M124.6 144.2h.1M126.3 150.5l.2 1.3-1.2-.1zM126.6 156.6h.1M127.8 145.5h.1"/>
<path d="M129.5 141.8h.1M131.4 149.5h.1M131.9 148.7h.1M132.1 148.2h.1M132.6 156l1.4-.6-.4 1.3zM134 140.3l.2 1.9-1.7-.2zM134.5 156h.1M134.5 156.1h.1M134.7 149.3h.1M135 142.7h.1M135.5 140.5h.1M137.1 140.8h.1"/>
<path d="M137.5 146.2l-.5 .4M137.7 141.4l-.3 .1 .4 .2M137.9 150.3l-.6 .5M138.3 140.9l-.5 .6M138.3 141.1l.5-.2-.4 1.2M138.5 158.6l-.5 .6M138.5 145.9h.1M139.2 154.9h.1M139.2 153.5l-.5 .4M140.7 151.8l.2 1.2-1.2-.1zM142.3 159.4h.1M142.7 148.6h.1"/>
<path d="M143.1 147.5h.1M144.3 154.2h.1M144.5 147h.1M144.8 154.6h.1M145 147.9h.1M145.2 141.3h.1M145.2 156.6h.1M149.2 146.4h.1M149.4 149.5l1.4-.5-.4 1.2zM149.5 146.3h.1M151.8 153.2h.1M153.4 149.1h.1"/>
<path d="M154 157.4h.1M154.6 160h.1M154.8 145.5h.1M154.9 153.1l-.9 1.1h.9M154.9 144.1l-1.1 1.2 1.1 .1M154.9 143.7l1.1 1.1M154.9 148.2l1.1 1.1M154.9 152.6l1.1 1.2M154.9 157.2l1.1 1.1M154.9 146.7h.1M154.9 155.6v.1M154.9 140.7v.1"/>
<path d="M154.9 149.6v.1M154.9 158.6v.1M154.9 142.2l.8 .8M154.9 151.2l.8 .8M154.9 145.2l.8 .8M154.9 154.2l.8 .8M155.7 147.5l.3 .3M155.7 156.5l.3 .3M155.7 141.5l.3 .3M155.7 150.5l.3 .3M155.7 159.5l.3 .3M156.5 140.8h.1"/>
<path d="M156.7 153.9h.1M157.3 143.9l-1.3 .3M158.1 147h.1M158.9 150l-2.9 .8M159.8 153.1h.1M160.4 143.1h.1M160.6 156.2l-3.1 .8M161.4 159.2h.1M162 149.2h.1M163.4 142.3h.1M163.7 155.4h.1M164.3 145.3l-3.1 .9"/>
<path d="M165.1 148.4h.1M165.9 151.5l-3.1 .8M165.9 158l-1.4 .4M166.5 141.4h.1M66.1 171.6l-.1 .1M66.9 174.7h.1M67.6 164.7h.1M67.8 177.8l-2.4 .6M69.2 170.8h.1M69.8 160.8l-3.1 .8M70.6 163.9h.1M70.8 176.9h.1"/>
<path d="M71.4 166.9l-3 .8M71.5 173.5l-1.5 .4M71.5 163.6l1.2 1.1M71.5 168.1l1.2 1.1M71.5 172.6l1.2 1.1M71.5 177.1l1.2 1.1M71.5 166.6l.4 .3M71.5 175.6l.4 .3M71.5 160.7l.4 .2M71.5 169.6l.4 .3M71.5 178.6l.2 .2M71.9 162.5l.7 .7"/>
<path d="M71.9 171.4l.7 .8M71.9 165.4l.7 .8M71.9 174.4l.7 .8M72.6 167.7h.1M72.6 176.7h.1M72.6 161.7h.1M72.6 170.7h.1M72.7 171h.1M73 164.4h.1M73.3 174.2h.1M74.5 175.6l.2 1.2-1.2-.1zM74.7 179.2l-3.1 .8"/>
<path d="M75.3 176l.2 1.9-1.8-.3zM76.2 163.2h.1M77.1 175.8h.1M77.3 164.1h.1M78.3 177.3h.1M81.5 166.8h.1M82.2 175.3l1.3-.5-.4 1.2zM82.8 176.3h.1M83 169.6h.1M83.3 163h.1M83.3 176.6h.1M83.5 169.4h.1"/>
<path d="M84 174.7h.1M84 169.4h.1M84.7 179.8h.1M86 161.8l.3 1.2-1.2-.1zM87 160.8l1.4-.5-.4 1.2zM87.8 179h.1M87.9 164.5h.1M88.5 168.8h.1M88.8 173.8h.1M88.8 176.8l.2 1.3-1.2-.1zM89.2 163l-.6 .6M90.9 175.6h.1"/>
<path d="M92.2 167.2h.1M92.9 175h.1M93.1 168.3h.1M93.3 161.7h.1M93.8 160.9h.1M94.7 175.2h.1M95.6 167.4h.1M96.1 167.7h.1M98.6 165h.1M99 168.9l1.4-.6-.5 1.2zM100.4 163l.2 1.3-1.2-.1zM100.4 171.8h.1"/>
<path d="M100.8 178.8l-3 .8M102.6 178.8l.6-.7 .1 .7M102.8 167.7h.1M103.3 173.5h.1M103.5 166.8h.1M103.5 174h.1M103.8 160.2h.1M105.3 175.6h.1M107.3 165.4h.1M108.5 173.3h.1M108.8 166.1h.1M109.3 165.4h.1"/>
<path d="M110.9 179.3h.1M110.9 176.9l1.4-.5-.4 1.2zM112.1 169.8h.1M113.3 178.7h.1M113.5 172.1h.1M113.5 168.1h.1M113.8 165.4h.1M114.7 164.3l.3 1.3-1.2-.2zM115.7 162.5l1.5-.6-.4 1.2zM116 176.1h.1M116.1 172.3h.1M119 163.4h.1"/>
<path d="M119.7 176.8h.1M120 165.9h.1M120.9 179.9h.1M121.3 164.4h.1M123.4 177.5h.1M123.4 178.5h.1M123.6 170.8h.1M123.8 167.8h.1M123.9 164.1h.1M124.2 168.6h.1M125.3 178.8l-1.3 .3M126.7 176.5h.1"/>
<path d="M127.7 170.5l1.4-.5-.4 1.2zM128.4 177.9h.1M128.7 170.7h.1M129.1 165.6l.2 1.2-1.2-.1zM130.6 161.4h.1M130.7 166.3h.1M131.4 174.8h.1M133.7 170h.1M133.8 176h.1M134 162.8h.1M134 179.7l-3 .8M134 169.3h.1"/>
<path d="M134.3 162.7h.1M134.9 169h.1M135.4 165.8h.1M136 176.9h.1M136.7 163.1l.2 1.9-1.8-.3zM137.1 178.9h.1M137.3 176.9h.1M138.9 162.8l-.6 .5M139 162.1h.1M140 178.8l-.4-.3 1.4-.5-.2 .8M141.3 169h.1M141.3 166.8h.1"/>
<path d="M143.1 172.8h.1M143.4 166.8l.3 1.3-1.2-.1zM144 174.6h.1M144.3 167.9h.1M144.5 164l1.4-.5-.4 1.2zM144.5 161.3h.1M145.6 169.5h.1M146.5 161.1h.1M147.1 163.8h.1M147.1 179.5h.1M148 177.4h.1M148.7 175.2h.1"/>
<path d="M152 167.2h.1M153.7 174.6h.1M153.9 167.4h.1M154.1 173.3h.1M154.4 166.6h.1M154.7 170.8h.1M154.9 166.1l1.1 1.2 .9-.3M154.9 161.6l1.1 1.1M154.9 170.6l1.1 1.1M154.9 175.1l1.1 1.1M154.9 164.6v.1M154.9 173.6v.1"/>
<path d="M154.9 167.6v.1M154.9 176.6v.1M154.9 160.2l.7 .7M154.9 169.2l.8 .7M154.9 178.1l.6 .7M154.9 163.2l.8 .7M154.9 172.2l.8 .7M155.7 165.4l.3 .3M155.7 174.4l.3 .3M155.7 168.4l.3 .3M155.7 177.4l.3 .3M156.1 164h.1"/>
<path d="M156.3 177.1h.1M157.7 170.1h.1M158.6 173.1l-2.6 .7M159.4 176.2h.1M160 166.2h.1M160.2 179.3l-3.1 .8M161.6 172.3h.1M162.2 162.3l-3 .8M163.1 165.4h.1M163.3 178.5h.1M163.9 168.4l-3.1 .9M164.7 171.5h.1"/>
<path d="M164.8 174.8l-2.3 .6M165.3 161.5h.1M68.6 180.8h.1M75.5 182.2h.1M81.7 180.6l-3.1 .8M82.5 183.7h.1M88.6 182l-3.1 .8M89.5 185.1h.1M91.7 181.2h.1M94.8 180.4h.1M95.6 183.4l-3.1 .9M98.6 182.6h.1"/>
<path d="M101.7 181.8h.1M105.6 184h.1M107.8 180.2l-3 .8M108.7 183.2h.1M114.8 181.6l-3.1 .8M117.9 180.8h.1M121.7 183l-1.5 .4M124.8 182.2h.1M127.9 181.4h.1M134.9 182.8h.1M141 181.1l-3.1 .9M144 180.3h.1"/>
<path d="M148 182.6l-3.1 .8M151 181.7h.1M154.1 180.9h.1"/>
</g>
<g fill="none" stroke="#000" stroke-width=".25">
<path d="M60.7 56.5h35.1l-.1 .5M71.5 56.5v122.3h84.5v-122.3M95.7 57l1.1 1-.6 8.2-1.2 .8-.2 2.2 1 .9-.6 8.4M96.3 56.8h34.9M96.3 56.8l1.1 .9M96.4 55.1h34.7M96.4 55.1l-.1 1.7M96.8 51.5v2.8h-.5v-3.3l2.9-.5 4.7-1.3 4.7-.7 9.3-.1 1.9 .2a63.9 63.9 0 0 1 9.3 2l2.2 .4v3.3h-.6v-2.8M96.8 51.5h.3M97.4 57.7h32.7M97.4 57.7l-.7 8.9M97.6 54.4h32.3"/>
<path d="M97.6 54.4v-3.4h-.5v3.1l-1.2 .7-.2 2.2M97.6 54.4l-1.2 .7M99.3 51l-2.5 .5M99.3 51a47.6 47.6 0 0 1 10.3-2h8.3a48.5 48.5 0 0 1 10.3 2M110.1 50a91.8 91.8 0 0 0-11.3 1.1l.5-.1M110.1 50v1.1l3.2-.1 4.1 .1v-1.1M110.1 49v1M117.4 50a90 90 0 0 1 11.3 1.1l-.5-.1M117.4 49v1M128.2 51l2.5 .5M129.9 54.4v-3.4h.5v3.1l1.2 .7 .2 2.2M129.9 54.4l1.2 .7"/>
<path d="M130.1 57.7l.7 8.9M130.4 51.5h.3M131.1 55.1l.1 1.7M131.2 56.8l-1.1 .9M131.8 57l-1.1 1 .7 8.2 1.1 .8 .2 2.2-1 .9 .6 8.4M166.6 56.5h-34.9l.1 .5M94 79.9h-21.3v98.9M94 78.8v1.1M94 79.9l-.1 1.5M94.6 79.5h38.4M94.6 79.5l-.2 1.7M95.2 78.5l-.5 .3h-23.2"/>
<path d="M95.2 78.5l-1.1 .7-.2 2.2M95.4 69h36.8M95.4 69l1 .9M95.5 67.3h36.5M95.5 67.3l-.1 1.7M95.7 78.8h36.1M95.7 78.8l-1.1 .7M96.4 69.9h34.7M96.4 69.9l-.7 8.9M96.7 66.6h34.1M96.7 66.6l-1.2 .7M130.8 66.6l1.2 .7"/>
<path d="M131.1 69.9l.7 8.9M131.8 78.8l1.2 .7M132 67.3l.2 1.7M132.2 69l-1.1 .9M132.3 78.5l.5 .3h23.2M132.3 78.5l1.2 .7 .2 2.2M133 79.5l.1 1.7M133.5 79.9h21.4v98.9M133.5 78.8v1.1M133.5 79.9l.2 1.5M93.5 93.3h40.5M93.5 93.3l1 1"/>
<path d="M93.6 91.7h40.3M93.6 91.7l-.1 1.6M93.9 92.4l-.1 .5zM93.9 81.4l1 .9M94.3 90.6l-1.2 .8-.2 2.2 1.1 .9-.7 8.3-1.2 .8-.1 2.2 1 .9-.6 8.3-1.2 .7-.1 2.3 1 .9-.7 8.3-1.1 .7-.2 2.2 1.1 1-.7 8.3-1.2 .7-.2 2.2 1.1 1-.6 8.2-1.2 .8-.2 2.2 1.1 .9-.8 10h.5l.8-10.2-1-.9 .1-1.7 1.2-.7 .7-8.9-1.1-.9 .2-1.7 1.1-.7M94.4 81.2h38.7M94.4 81.2l1.1 .9M94.5 94.3h38.5M94.5 94.3l-.6 8.8M94.8 90.9h37.9M94.8 80.2v.5zM94.8 90.9l-1.2 .8"/>
<path d="M94.9 82.3l-.1 1.1h-8.8v6.1h8.4l-.1 1.1M94.9 82.3l-.6 8.3M95.5 82.1h36.5M95.5 82.1l-.7 8.8M96.2 92.4l.2 .3-.2 .2zM97.1 80.1l.1 .3-.1 .3-.2-.1zM100.6 92.5v.3M101.2 80.3v.3M106.8 92.4a.29 .29 0 0 1 .1 .3 .29 .29 0 0 1-.1 .2M107.1 80.2l.1 .3-.1 .2M120.4 80.2l-.1 .1 .1 .4M120.8 92.4a.3 .3 0 0 0 0 .5"/>
<path d="M126.3 80.3v.3M126.9 92.5v.3M130.4 80.1l.2 .4-.1 .2-.2-.2zM131.2 92.4l.2 .2-.1 .3-.2-.2zM132 82.1l.7 8.8M132.7 80.2l.1 .5zM132.7 90.9l1.2 .8M133 94.3l.7 8.8M133.1 81.2l-1.1 .9M133.6 92.4l.1 .5zM133.7 81.4l-1.1 .9 .6 8.3 1.2 .8 .2 2.2-1 .9 .6 8.3 1.2 .8 .1 2.2-1 .9 .6 8.3 1.2 .7 .2 2.3-1.1 .9 .7 8.3 1.2 .7 .1 2.2-1 1 .6 8.3 1.2 .7 .2 2.2-1.1 1 .7 8.2 1.1 .8 .2 2.2-1 .9 .7 10h-.5l-.8-10.2 1-.9-.1-1.7-1.2-.7-.7-8.9 1.1-.9-.1-1.7-1.2-.7M133.9 91.7l.1 1.6"/>
<path d="M134 93.3l-1 1M91.6 117.7h44.3M91.6 117.7l1.1 .9M91.8 116.1h44M91.8 116.1l-.2 1.6M92 116.8v.6zM92.6 105.5h42.4M92.6 105.5l1 1M92.7 103.9h42.1M92.7 118.6h42.2M92.7 103.9l-.1 1.6M92.7 118.6l-.7 8.9"/>
<path d="M92.9 115.3h41.7M92.9 104.6v.6zM92.9 115.3l-1.1 .8M93.6 106.5h40.3M93.6 106.5l-.7 8.8M93.9 103.1h39.8M93.9 103.1l-1.2 .8M94.5 116.9h.3l-.1 .5-.2-.2zM95.4 104.7l.1-.1 .1 .2a.19 .19 0 0 1 0 .3 .19 .19 0 0 1-.3 0zM99.4 116.9v.4M100 104.7v.3M106.1 116.8a.29 .29 0 0 1 .2 .3 .29 .29 0 0 1-.2 .3"/>
<path d="M106.4 104.6a.26 .26 0 0 1 .2 .3 .26 .26 0 0 1-.2 .2M121.1 104.6a.27 .27 0 0 0-.2 .3 .27 .27 0 0 0 .2 .2M121.4 116.8a.29 .29 0 0 0-.2 .3 .29 .29 0 0 0 .2 .3M127.5 104.7v.3M128.1 116.9l.1 .4M132 104.6l.2 .2-.1 .4-.2-.3zM132.8 116.8l.2 .2v.3a.25 .25 0 0 1-.3-.1 .25 .25 0 0 1 .1-.4zM133.7 103.1l1.1 .8M133.9 106.5l.7 8.8M134.5 104.6l.1 .6zM134.6 115.3l1.2 .8M134.8 103.9l.2 1.6"/>
<path d="M134.9 118.6l.6 8.9M135 105.5l-1.1 1M135.5 116.9l.1 .5zM135.8 116.1l.1 1.6M135.9 117.7l-1 .9M90.7 129.9h46.1M90.7 129.9l1 .9M90.8 128.3h45.9M90.8 128.3l-.1 1.6M91 139.7l.6-7.6h44.3l.6 7.6M91.1 129v.6zM91.7 130.8h44.1"/>
<path d="M91.7 130.8l-.7 8.9M92 127.5h43.5M92 127.5l-1.2 .8M93.8 129l.1 .1-.1 .5a.3 .3 0 0 1-.1-.3 .3 .3 0 0 1 .1-.3zM98.8 129.2v.3M105.8 129.1l.1 .1-.1 .4M121.7 129.1a.26 .26 0 0 0-.1 .2 .26 .26 0 0 0 .1 .3M128.7 129.2l.1 .3M133.7 129l.1 .2-.1 .4-.1-.3zM135.5 127.5l1.2 .8M135.8 130.8l.7 8.9M136.4 129l.1 .6z"/>
<path d="M136.7 128.3l.1 1.6M136.8 129.9l-1 .9"/>
<circle cx="100.8" cy="92.7" r=".25"/>
<circle cx="101.4" cy="80.4" r=".24"/>
<circle cx="106.8" cy="92.6" r=".27"/>
<circle cx="107.2" cy="80.4" r=".28"/>
<circle cx="113.8" cy="92.7" r=".28"/>
<circle cx="113.8" cy="80.4" r=".27"/>
<circle cx="120.4" cy="80.4" r=".27"/>
<circle cx="120.7" cy="92.7" r=".27"/>
<circle cx="126.1" cy="80.4" r=".25"/>
<circle cx="126.8" cy="92.6" r=".24"/>
<circle cx="99.6" cy="117.1" r=".27"/>
<circle cx="100.2" cy="104.9" r=".27"/>
<circle cx="106.2" cy="117.1" r=".27"/>
<circle cx="106.5" cy="104.9" r=".28"/>
<circle cx="113.7" cy="117.1" r=".28"/>
<circle cx="113.8" cy="104.9" r=".27"/>
<circle cx="121" cy="104.9" r=".25"/>
<circle cx="121.3" cy="117.1" r=".26"/>
<circle cx="127.4" cy="104.8" r=".24"/>
<circle cx="127.9" cy="117.1" r=".24"/>
<circle cx="99" cy="129.3" r=".25"/>
<circle cx="105.9" cy="129.3" r=".27"/>
<circle cx="113.8" cy="129.3" r=".27"/>
<circle cx="121.6" cy="129.3" r=".28"/>
<circle cx="128.6" cy="129.3" r=".24"/>
</g>
<g font-size="5.6">
<text x="115.6" y="283.1">Монтажная схема.</text>
<text x="93.2" y="288.8">Колодец дренажный конусный 2000</text>
</g>
<g font-size="4.8">
<text x="154.8" y="9.4">№</text>
<text x="168.9" y="9.4">Наименование</text>
<text x="155.8" y="14.9">1</text>
<text x="163.7" y="14.9">Колодец дренажный</text>
<text x="155.8" y="20.5">2</text>
<text x="174.3" y="20.5">Геоткань</text>
<text x="155.8" y="26">3</text>
<text x="175.3" y="26">Щебень</text>
<text x="155.8" y="31.5">4</text>
<text x="174.8" y="31.5">Засыпка</text>
<text x="155.8" y="37">5</text>
<text x="166.6" y="37">Труба для стоков</text>
<text x="198.2" y="289.5">2</text>
</g>
<g font-size="4.7">
<text x="75.6" y="35.7">5</text>
<text x="103.3" y="35.7">1</text>
<text x="179.5" y="78.5">4</text>
<text x="179.5" y="111.4">3</text>
<text x="180" y="146.8">2</text>
</g>
<g font-size="4.7" fill="#808080">
<text x="37.9" y="47.8" transform="rotate(-90 37.9 47.8)">100</text>
<text x="193.6" y="115.8" transform="rotate(-90 193.6 115.8)">2050</text>
<text x="37.9" y="123.8" transform="rotate(-90 37.9 123.8)">2200*</text>
<text x="49.6" y="136.6" transform="rotate(-90 49.6 136.6)">1800*</text>
<text x="58.2" y="152.7" transform="rotate(-90 58.2 152.7)">600</text>
<text x="58.2" y="176.6" transform="rotate(-90 58.2 176.6)">240*</text>
<text x="111.3" y="189.6">910</text>
<text x="107.5" y="195.2">1510*</text>
</g>
<g font-size="4.2">
<text x="24.3" y="235.4">1. Строительные и монтажные работы производить согласно своду правил СП</text>
<text x="24.3" y="245.8">2. Колодец монтируется под землю. Минимальное расстояние от края горловины (без</text>
<text x="29" y="240.6">48.13330.2011 &quot;Организация строительства&quot;.</text>
<text x="29" y="251.1">крышки) до уровня земли должно составлять не менее 100 мм.</text>
<text x="24.3" y="256.3">3. Расстояние от края колодца до края котлована должно быть не менее 600 мм.</text>
<text x="24.3" y="261.5">4. Перед засыпкой щебня по контуру котлована укладывается геоткань. Колодец</text>
<text x="29" y="266.8">устанавливается на подготовленную подушку из щебня толщиной 240 мм. Глубина</text>
<text x="29" y="272">погружения колодца в щебень не менее 300 мм.</text>
</g>
<g font-size="4.1">
<text x="195.5" y="281.2">Лист</text>
<text x="109.1" y="295.6">Копировал</text>
<text x="168.6" y="295.7">Формат А4</text>
</g>
<g font-size="3.4">
<text x="11.4" y="174.6" transform="rotate(-90 11.4 174.6)">Подп. и дата</text>
<text x="11.4" y="205.1" transform="rotate(-90 11.4 205.1)">Инв. № дубл.</text>
<text x="11.6" y="229.9" transform="rotate(-90 11.6 229.9)">Взам. инв. №</text>
<text x="11.4" y="259.6" transform="rotate(-90 11.4 259.6)">Подп. и дата</text>
<text x="11.4" y="290" transform="rotate(-90 11.4 290)">Инв. № подл.</text>
<text x="20.4" y="290.4">Изм.</text>
<text x="28.2" y="290.4">Лист</text>
<text x="40.8" y="290.4">№ докум.</text>
<text x="62" y="290.4">Подп.</text>
<text x="75.6" y="290.4">Дата</text>
</g>
</svg>
